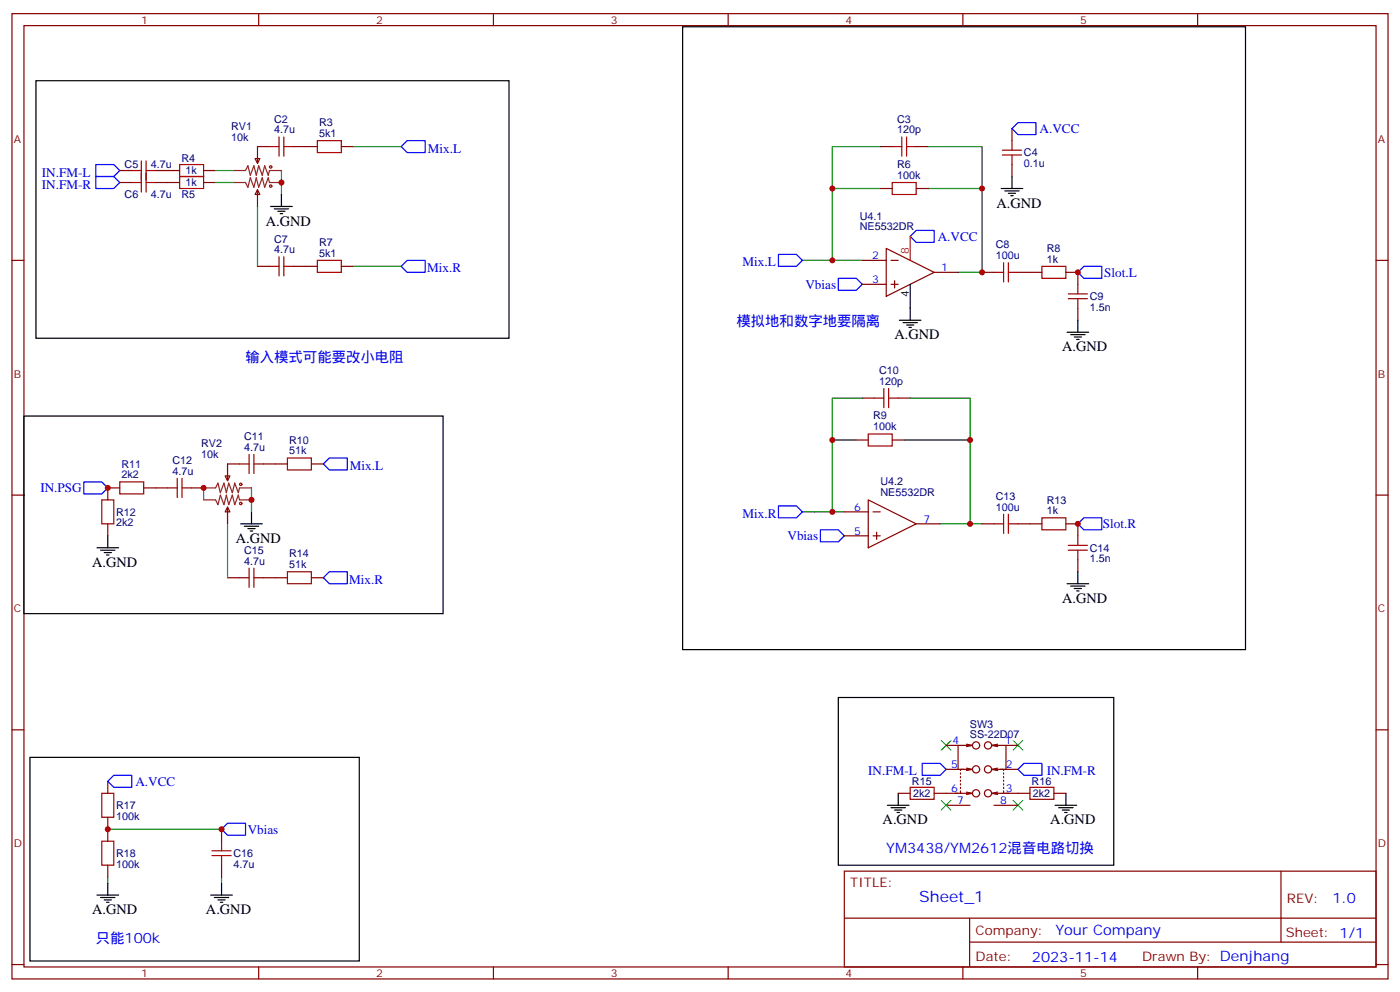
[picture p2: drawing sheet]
<svg xmlns="http://www.w3.org/2000/svg" width="412mm" height="292mm" viewBox="0 0 412 292" stroke-linecap="round" stroke-linejoin="round" font-family="sans-serif">
<g fill="none" stroke="#870000" stroke-width=".35">
<path d="M3.5 4h405.4v284.4h-405.4zM7.1 7.5h398.2v277.3h-398.2zM76.2 4v3.5M145.3 4v3.5M214.5 4v3.5M283.6 4v3.5M352.8 4v3.5M298.1 37.9v3.5M35.3 50.2h3.5M35.3 53.8h3.5M45.9 50.2h7M45.9 53.8h7"/>
<path d="M60 50.2h3.5M60 53.8h3.5M75.1 46.7h1.5l-.8 1.4zM75.8 55.9l.8 1.4h-1.5zM75.8 55.9v4.9M79.4 43.2h-3.6v4.9M86.4 43.2h7.1M100.5 43.2h3.6M259.3 43.2h3.5M259.3 55.5h3.5M269.9 43.2h3.5M269.9 55.5h3.5"/>
<path d="M298.1 48.5v3.5M3.5 76.7h3.6M75.8 78.5h3.6M86.4 78.5h7.1M100.5 78.5h3.6M254 76.7h7.1M261.1 73.2l14.1 7-14.1 7.1zM262.5 76.7h2.1M405.3 76.7h3.6M254 83.7h7.1M262.5 83.7h2.1M263.5 82.7v2.1"/>
<path d="M275.2 80.2h7M289.3 80.2h3.5M299.9 80.2h7M314 80.2h3.5v3.5M317.5 90.8v3.5M254 117.3h3.5M264.6 117.3h3.5M70.6 136.7h-3.6v4.9M77.6 136.7h7.1M91.7 136.7h3.5M252.2 129.6h3.6M262.8 129.6h3.5"/>
<path d="M3.5 145.8h3.6M31.7 154.3v3.5M35.3 143.7h-3.6v3.5M42.3 143.7h7.1M56.4 143.7h3.6M66.3 140.2h1.4l-.7 1.4zM67 149.4l.7 1.4h-1.4zM67 149.4v4.9M248.7 150.8h7.1M248.7 157.8h7.1M255.8 147.2l14.1 7.1-14.1 7.1zM257.2 150.8h2.1"/>
<path d="M257.2 157.8h2.1M258.2 156.8v2.1M269.9 154.3h7M289.3 154.3h3.5M299.9 154.3h7M314 154.3h3.5v3.5M405.3 145.8h3.6M67 170.2h3.6M77.6 170.2h7.1M91.7 170.2h3.5M317.5 164.9v3.5M3.5 215h3.6"/>
<path d="M278.7 219.6h3.5M284.7 219.2l1.8 .4M286.5 219.6h-4.3v7M286.5 219.6l-1.8 .3M292.1 219.6h4.2v7M292.1 219.6l1.8 .3M293.9 219.2l-1.8 .4M296.3 219.6h3.6M405.3 215h3.6M31.7 230.2v3.5M264.6 233.7h3.5M275.2 233.7h7.9"/>
<path d="M278.7 226.6h5.3M278.7 237.2h7.1M282.9 233v.7h2.9M282.9 227.7v.3M282.9 228.7v.4M282.9 229.8v.4M282.9 230.9v.3M282.9 231.9v.4M284.7 233.3l1.8 .4-1.8 .3M284.7 226.3l1.8 .3-1.8 .4M285.8 226.6h-2.9v.4M292.1 226.6l1.8 .4"/>
<path d="M292.1 233.7l1.8 .3M292.8 226.6h2.8v.4M292.8 237.2h7.1M293.9 226.3l-1.8 .3M293.9 233.3l-1.8 .4M294.6 226.6h5.3M295.5 233.7h7.9M295.6 233v.7h-2.8M295.6 227.7v.3M295.6 228.7v.4M295.6 229.8v.4M295.6 230.9v.3"/>
<path d="M295.6 231.9v.4M310.4 233.7h3.6M31.7 240.7v7.1M31.7 254.8v3.6M65.3 244.3v3.5M65.3 254.8v3.6M248.7 256.6h156.6v28.2h-156.6zM377.3 256.6v20.9M248.7 270.5h156.5M285.6 277.5h119.6M285.6 270.5v14.1M3.5 284.1h3.6"/>
<path d="M76.2 284.8v3.6M145.3 284.8v3.6M214.5 284.8v3.6M283.6 284.8v3.6M352.8 284.8v3.6M405.3 284.1h3.6"/>
<circle cx="287.5" cy="219.6" r="1.06"/>
<circle cx="291" cy="219.6" r="1.06"/>
<circle cx="287.5" cy="226.6" r="1.06"/>
<circle cx="287.5" cy="233.7" r="1.06"/>
<circle cx="291" cy="233.7" r="1.06"/>
<circle cx="291" cy="226.6" r="1.06"/>
</g>
<g fill="none" stroke="#008700" stroke-width=".35">
<path d="M63.5 50.2h5.3M63.5 53.8h5.3M82.9 50.2v7.1M104.1 43.2h14.1M259.3 55.5h-14.1v21.2M259.3 43.2h-14.1v12.3M273.4 55.5h15.9v24.7h-7.1M273.4 43.2h15.9v12.3M75.8 60.8v17.7M104.1 78.5h14.1M236.4 76.7h17.6M254 117.3h-8.8v12.3"/>
<path d="M268.1 117.3h17.7v12.3M252.2 129.6h-7v21.2M266.3 129.6h19.5v24.7h-8.9M60 143.7v3.5M67 154.3v15.9M74.1 143.7v7.1M236.4 150.8h12.3M285.8 154.3h3.5M31.7 244.3h33.6M31.7 258.4v1.7M65.3 258.4v1.7"/>
</g>
<g fill="none" stroke="#a10000" stroke-width=".35">
<path d="M38.8 50.2h2.8M38.8 53.8h2.8M41.6 47.4v9.2M43 50.2h2.9M43 47.4v9.2M43 53.8h2.9M52.9 48.5h7.1v3.5h-7.1zM52.9 52h7.1v3.5h-7.1zM79.4 43.2h2.8M82.2 40.4v5.6M83.6 43.2h2.8M83.6 40.4v5.6"/>
<path d="M93.5 41.4h7v3.5h-7zM262.8 53.8h7.1v3.5h-7.1zM262.8 43.2h2.8M265.6 40.4v5.6M267.1 43.2h2.8M267.1 40.4v5.6M295.3 45.6h5.6M295.3 44.2h5.6M298.1 41.4v2.8M298.1 45.6v2.9M79.4 78.5h2.8M82.2 75.6v5.7"/>
<path d="M83.6 75.6v5.7M83.6 78.5h2.8M93.5 76.7h7v3.5h-7zM295.6 77.4v5.6M297 77.4v5.6M306.9 78.5h7.1v3.5h-7.1zM292.8 80.2h2.8M297 80.2h2.9M314.7 88h5.6M314.7 86.6h5.6M317.5 83.7v2.9M317.5 88v2.8"/>
<path d="M257.5 117.3h2.8M260.3 114.4v5.7M261.8 117.3h2.8M261.8 114.4v5.7M70.6 136.7h2.8M73.4 133.8v5.7M74.8 136.7h2.8M74.8 133.8v5.7M84.7 134.9h7v3.5h-7zM255.8 127.8h7v3.6h-7zM30 147.2h3.5v7.1h-3.5zM35.3 142h7v3.5h-7z"/>
<path d="M49.4 143.7h2.8M52.2 140.9v5.6M53.6 143.7h2.8M53.6 140.9v5.6M292.8 154.3h2.8M295.6 151.5v5.6M297 151.5v5.6M297 154.3h2.9M306.9 152.5h7.1v3.6h-7.1zM317.5 157.8v2.9M70.6 170.2h2.8M73.4 167.4v5.6"/>
<path d="M74.8 167.4v5.6M74.8 170.2h2.8M84.7 168.4h7v3.5h-7zM314.7 162.1h5.6M314.7 160.7h5.6M317.5 162.1v2.8M30 233.7h3.5v7h-3.5zM268.1 231.9h7.1v3.5h-7.1zM303.4 231.9h7v3.5h-7zM30 247.8h3.5v7h-3.5zM62.4 252h5.7M62.4 250.6h5.7"/>
<path d="M65.3 247.8v2.8M65.3 252v2.8"/>
<circle cx="79.7" cy="49.2" r=".35"/>
<circle cx="79.7" cy="54.8" r=".35"/>
<circle cx="70.9" cy="148.3" r=".35"/>
<circle cx="70.9" cy="142.7" r=".35"/>
</g>
<g fill="none" stroke="#00f" stroke-width=".35">
<path d="M299.9 36.1h5.3v3.6h-5.3l-1.8-1.8zM28.2 48.5h5.3l1.8 1.7-1.8 1.8h-5.3zM28.2 52h5.3l1.8 1.8-1.8 1.7h-5.3zM119.9 41.4h5.3v3.5h-5.3l-1.7-1.7zM119.9 76.7h5.3v3.5h-5.3l-1.7-1.7zM229.3 74.9h5.3l1.8 1.8-1.8 1.8h-5.3zM269.9 67.9h5.3v3.5h-5.3l-1.8-1.8zM246.9 82h5.3l1.8 1.7-1.8 1.8h-5.3zM317.5 80.2l1.8-1.7h5.3v3.5h-5.3zM95.2 136.7l1.8-1.8h5.3v3.5h-5.3zM24.7 142h5.3l1.7 1.7-1.7 1.8h-5.3zM229.3 149h5.3l1.8 1.8-1.8 1.7h-5.3z"/>
<path d="M241.7 156.1h5.2l1.8 1.7-1.8 1.8h-5.2zM317.5 154.3l1.8-1.8h5.3v3.6h-5.3zM95.2 170.2l1.8-1.8h5.3v3.5h-5.3zM33.5 228.4h5.3v3.5h-5.3l-1.8-1.7zM271.6 224.9h5.3l1.8 1.7-1.8 1.8h-5.3zM301.6 224.9h5.3v3.5h-5.3l-1.7-1.8zM67 242.5h5.3v3.5h-5.3l-1.7-1.7z"/>
</g>
<g fill="none" stroke="#000" stroke-width=".35">
<path d="M201.1 7.9h165.8v183.4h-165.8zM10.6 23.8h139.3v75.8h-139.3zM82.9 57.3v3.5M294.9 55.5h6.4M296 56.2h4.2M297 56.9h2.2M297.7 57.6h.7M298.1 52v3.5M79.7 60.8h6.4M80.8 61.5h4.2M81.8 62.2h2.2M82.5 62.9h.8"/>
<path d="M264.9 94.3h6.4M266 95h4.2M267.1 95.7h2.1M267.8 96.4h.7M268.1 83.7v10.6M314.3 97.9h6.4M315.4 98.6h4.2M316.4 99.3h2.2M317.1 100h.8M317.5 94.3v3.6M7.1 122.6h123.4v58.2h-123.4zM31.7 157.8v3.6"/>
<path d="M70.9 154.3h6.4M72 155h4.2M73 155.7h2.1M73.7 156.4h.7M74.1 150.8v3.5M28.6 161.4h6.3M29.6 162.1h4.3M30.7 162.8h2.1M31.4 163.5h.7M314.3 171.9h6.4M315.4 172.6h4.2M316.4 173.4h2.2"/>
<path d="M317.1 174.1h.8M317.5 168.4v3.5M246.9 205.5h81.2v49.3h-81.2zM8.8 223.1h97v60h-97zM261.4 237.2h6.4M262.5 237.9h4.2M263.5 238.6h2.1M264.2 239.3h.7M264.6 233.7v3.5M310.8 237.2h6.3M311.9 237.9h4.2M312.9 238.6h2.1"/>
<path d="M313.6 239.3h.7M314 233.7v3.5M28.6 263.7h6.3M29.6 264.4h4.3M30.7 265.1h2.1M31.4 265.8h.7M31.7 260.1v3.6M62.1 263.7h6.3M63.1 264.4h4.3M64.2 265.1h2.1M64.9 265.8h.7M65.3 260.1v3.6"/>
</g>
<path d="M277.3 218.2l2.8 2.8M280.1 218.2l-2.8 2.8M298.4 218.2l2.9 2.8M301.3 218.2l-2.9 2.8M277.3 235.8l2.8 2.8M280.1 235.8l-2.8 2.8M298.4 235.8l2.9 2.8M301.3 235.8l-2.9 2.8" fill="none" stroke="#3c3" stroke-width=".35"/>
<path d="M68.8 50.2h3.5l.7-1.4 .7 2.8 1.1-2.8 .7 2.8 .7-2.8 1.1 2.8 .7-2.8 1 2.8 .4-1.4h3.5M68.8 53.8h3.5l.7 1.4 .7-2.8 1.1 2.8 .7-2.8 .7 2.8 1.1-2.8 .7 2.8 1-2.8 .4 1.4h3.5M60 143.7h3.5l.7-1.4 .7 2.8 1.1-2.8 .7 2.8 .7-2.8 1 2.8 .7-2.8 1.1 2.8 .4-1.4h3.5M60 147.2h3.5l.7 1.5 .7-2.9 1.1 2.9 .7-2.9 .7 2.9 1-2.9 .7 2.9 1.1-2.9 .4 1.4h3.5" fill="none" stroke="#8c2424" stroke-width=".35"/>
<path d="M268.1 69.6v7.1" fill="none" stroke="#f00" stroke-width=".35"/>
<g fill="#c00">
<circle cx="285.8" cy="154.3" r=".88"/>
<circle cx="245.2" cy="76.7" r=".88"/>
<circle cx="245.2" cy="55.5" r=".88"/>
<circle cx="289.3" cy="55.5" r=".88"/>
<circle cx="245.2" cy="150.8" r=".88"/>
<circle cx="245.2" cy="129.6" r=".88"/>
<circle cx="285.8" cy="129.6" r=".88"/>
<circle cx="74.1" cy="147.2" r=".88"/>
<circle cx="31.8" cy="143.7" r=".88"/>
<circle cx="60" cy="143.7" r=".88"/>
<circle cx="31.8" cy="244.3" r=".88"/>
<circle cx="82.9" cy="53.8" r=".88"/>
<circle cx="317.5" cy="80.2" r=".88"/>
<circle cx="317.5" cy="154.3" r=".88"/>
<circle cx="65.3" cy="244.3" r=".88"/>
<circle cx="289.3" cy="80.2" r=".88"/>
</g>
<text font-size="4.6" fill="#00f" x="270.8" y="265.6">Sheet_1</text>
<g font-size="4.2">
<text x="293.5" y="61.2">A.GND</text>
<text x="78.3" y="66.5">A.GND</text>
<text x="263.5" y="100">A.GND</text>
<text x="312.9" y="103.5">A.GND</text>
<text x="69.5" y="159.9">A.GND</text>
<text x="27.2" y="167">A.GND</text>
<text x="312.9" y="177.6">A.GND</text>
<text x="260" y="242.9">A.GND</text>
<text x="309.4" y="242.9">A.GND</text>
<text x="27.2" y="269.3">A.GND</text>
<text x="60.7" y="269.3">A.GND</text>
</g>
<g font-size="4.2" fill="#00f">
<text x="217" y="96.1">模拟地和数字地要隔离</text>
<text x="72.3" y="106.7">输入模式可能要改小电阻</text>
<text x="261.1" y="251.3">YM3438/YM2612混音电路切换</text>
<text x="392.5" y="265.9">1.0</text>
<text x="310.9" y="275.4">Your Company</text>
<text x="28.2" y="277.8">只能100k</text>
<text x="304" y="283.2">2023-11-14</text>
</g>
<g font-size="3.9" fill="#00f">
<text x="306.2" y="39.1">A.VCC</text>
<text x="126" y="44.9">Mix.L</text>
<text x="12.3" y="52">IN.FM-L</text>
<text x="12.3" y="55.5">IN.FM-R</text>
<text x="276.2" y="70.9">A.VCC</text>
<text x="125.8" y="80.2">Mix.R</text>
<text x="218.7" y="78.5">Mix.L</text>
<text x="325.3" y="81.5">Slot.L</text>
<text x="237.3" y="85">Vbias</text>
<text x="103.1" y="138.4">Mix.L</text>
<text x="11.9" y="145">IN.PSG</text>
<text x="218.7" y="152.5">Mix.R</text>
<text x="324.9" y="155.6">Slot.R</text>
<text x="232" y="159.1">Vbias</text>
<text x="102.9" y="171.9">Mix.R</text>
<text x="39.9" y="231.4">A.VCC</text>
<text x="255.8" y="228.4">IN.FM-L</text>
<text x="308.3" y="228.4">IN.FM-R</text>
<text x="73" y="245.5">Vbias</text>
</g>
<g font-size="3.9" fill="#800">
<text x="250.5" y="261.2">TITLE:</text>
<text x="379.1" y="265.9">REV:</text>
<text x="287.4" y="275.4">Company:</text>
<text x="378.7" y="276">Sheet: 1/1</text>
<text x="287.4" y="283.1">Date:</text>
<text x="336.4" y="283.2">Drawn By: Denjhang</text>
</g>
<g font-size="3.2" fill="#800">
<text x="41.6" y="7">1</text>
<text x="110.8" y="7">2</text>
<text x="179.9" y="7">3</text>
<text x="249.1" y="7">4</text>
<text x="318.2" y="7">5</text>
<text x="4.1" y="42.1">A</text>
<text x="405.9" y="42.1">A</text>
<text x="4.1" y="111.3">B</text>
<text x="405.9" y="111.3">B</text>
<text x="4.1" y="180.4">C</text>
<text x="405.9" y="180.4">C</text>
<text x="4.1" y="249.6">D</text>
<text x="405.9" y="249.6">D</text>
<text x="41.6" y="287.8">1</text>
<text x="110.8" y="287.8">2</text>
<text x="179.9" y="287.8">3</text>
<text x="249.1" y="287.8">4</text>
<text x="318.2" y="287.8">5</text>
</g>
<g font-size="3.2" fill="#000080">
<text x="68.1" y="41.4">10k</text>
<text x="68.1" y="38.3">RV1</text>
<text x="80.7" y="39.3">4.7u</text>
<text x="80.7" y="36.3">C2</text>
<text x="94" y="40.4">5k1</text>
<text x="94" y="37.2">R3</text>
<text x="264.2" y="39.3">120p</text>
<text x="264.2" y="36.1">C3</text>
<text x="53.4" y="47.9">R4</text>
<text x="301.6" y="46.1">C4</text>
<text x="36.7" y="49.6">C5</text>
<text x="44.4" y="49.6">4.7u</text>
<text x="54.7" y="51.4">1k</text>
<text x="264.2" y="52.7">100k</text>
<text x="264.2" y="49.5">R6</text>
<text x="301.6" y="49.2">0.1u</text>
<text x="36.7" y="58.4">C6</text>
<text x="44.4" y="58.4">4.7u</text>
<text x="53.4" y="58.4">R5</text>
<text x="54.7" y="54.9">1k</text>
<text x="253.3" y="64.7">U4.1</text>
<text x="80.7" y="71.5">C7</text>
<text x="253.3" y="67.9">NE5532DR</text>
<text x="80.7" y="74.6">4.7u</text>
<text x="94" y="75.6">5k1</text>
<text x="94" y="72.5">R7</text>
<text x="293.3" y="76.3">100u</text>
<text x="293.3" y="73.2">C8</text>
<text x="308.3" y="77.4">1k</text>
<text x="308.3" y="74.3">R8</text>
<text x="321" y="88.4">C9</text>
<text x="321" y="91.6">1.5n</text>
<text x="259" y="113.4">120p</text>
<text x="259" y="110.2">C10</text>
<text x="257.2" y="123.6">R9</text>
<text x="59.3" y="131.8">RV2</text>
<text x="71.9" y="129.8">C11</text>
<text x="85.2" y="130.7">R10</text>
<text x="257.2" y="126.8">100k</text>
<text x="35.8" y="137.7">R11</text>
<text x="50.8" y="136.7">C12</text>
<text x="59.3" y="134.9">10k</text>
<text x="71.9" y="132.8">4.7u</text>
<text x="85.2" y="133.8">51k</text>
<text x="35.8" y="140.9">2k2</text>
<text x="50.8" y="139.8">4.7u</text>
<text x="259.3" y="142.8">U4.2</text>
<text x="259.3" y="146">NE5532DR</text>
<text x="293.3" y="147.2">C13</text>
<text x="308.3" y="148.4">R13</text>
<text x="34.2" y="155.1">2k2</text>
<text x="34.2" y="151.9">R12</text>
<text x="293.3" y="150.4">100u</text>
<text x="308.3" y="151.5">1k</text>
<text x="71.9" y="166.3">4.7u</text>
<text x="71.9" y="163.3">C15</text>
<text x="85.2" y="167.4">51k</text>
<text x="85.2" y="164.2">R14</text>
<text x="321" y="165.7">1.5n</text>
<text x="321" y="162.5">C14</text>
<text x="285.7" y="214.4">SW3</text>
<text x="285.7" y="217.5">SS-22D07</text>
<text x="268.6" y="231.3">R15</text>
<text x="303.9" y="231.3">R16</text>
<text x="34.2" y="238.3">R17</text>
<text x="269" y="234.8">2k2</text>
<text x="304.3" y="234.8">2k2</text>
<text x="34.2" y="241.6">100k</text>
<text x="34.2" y="255.7">100k</text>
<text x="34.2" y="252.5">R18</text>
<text x="68.8" y="255.7">4.7u</text>
<text x="68.8" y="252.5">C16</text>
</g>
<g font-size="3.2" fill="#00f">
<text x="256.9" y="76.3">2</text>
<text x="256.9" y="83.4">3</text>
<text x="277.3" y="79.9">1</text>
<text x="251.6" y="150.4">6</text>
<text x="272" y="154">7</text>
<text x="251.6" y="157.5">5</text>
<text x="280.6" y="219.2">4</text>
<text x="296" y="219.2">1</text>
<text x="280.2" y="226.3">5</text>
<text x="296.3" y="226.3">2</text>
<text x="280.2" y="233.3">6</text>
<text x="296.3" y="233.3">3</text>
<text x="282" y="236.9">7</text>
<text x="294.6" y="236.9">8</text>
</g>
<text font-size="3.2" fill="#f00" x="267.8" y="74.9" transform="rotate(-90 267.8 74.9)">8</text>
<text font-size="3.2" x="267.8" y="87.5" transform="rotate(-90 267.8 87.5)">4</text>
</svg>
